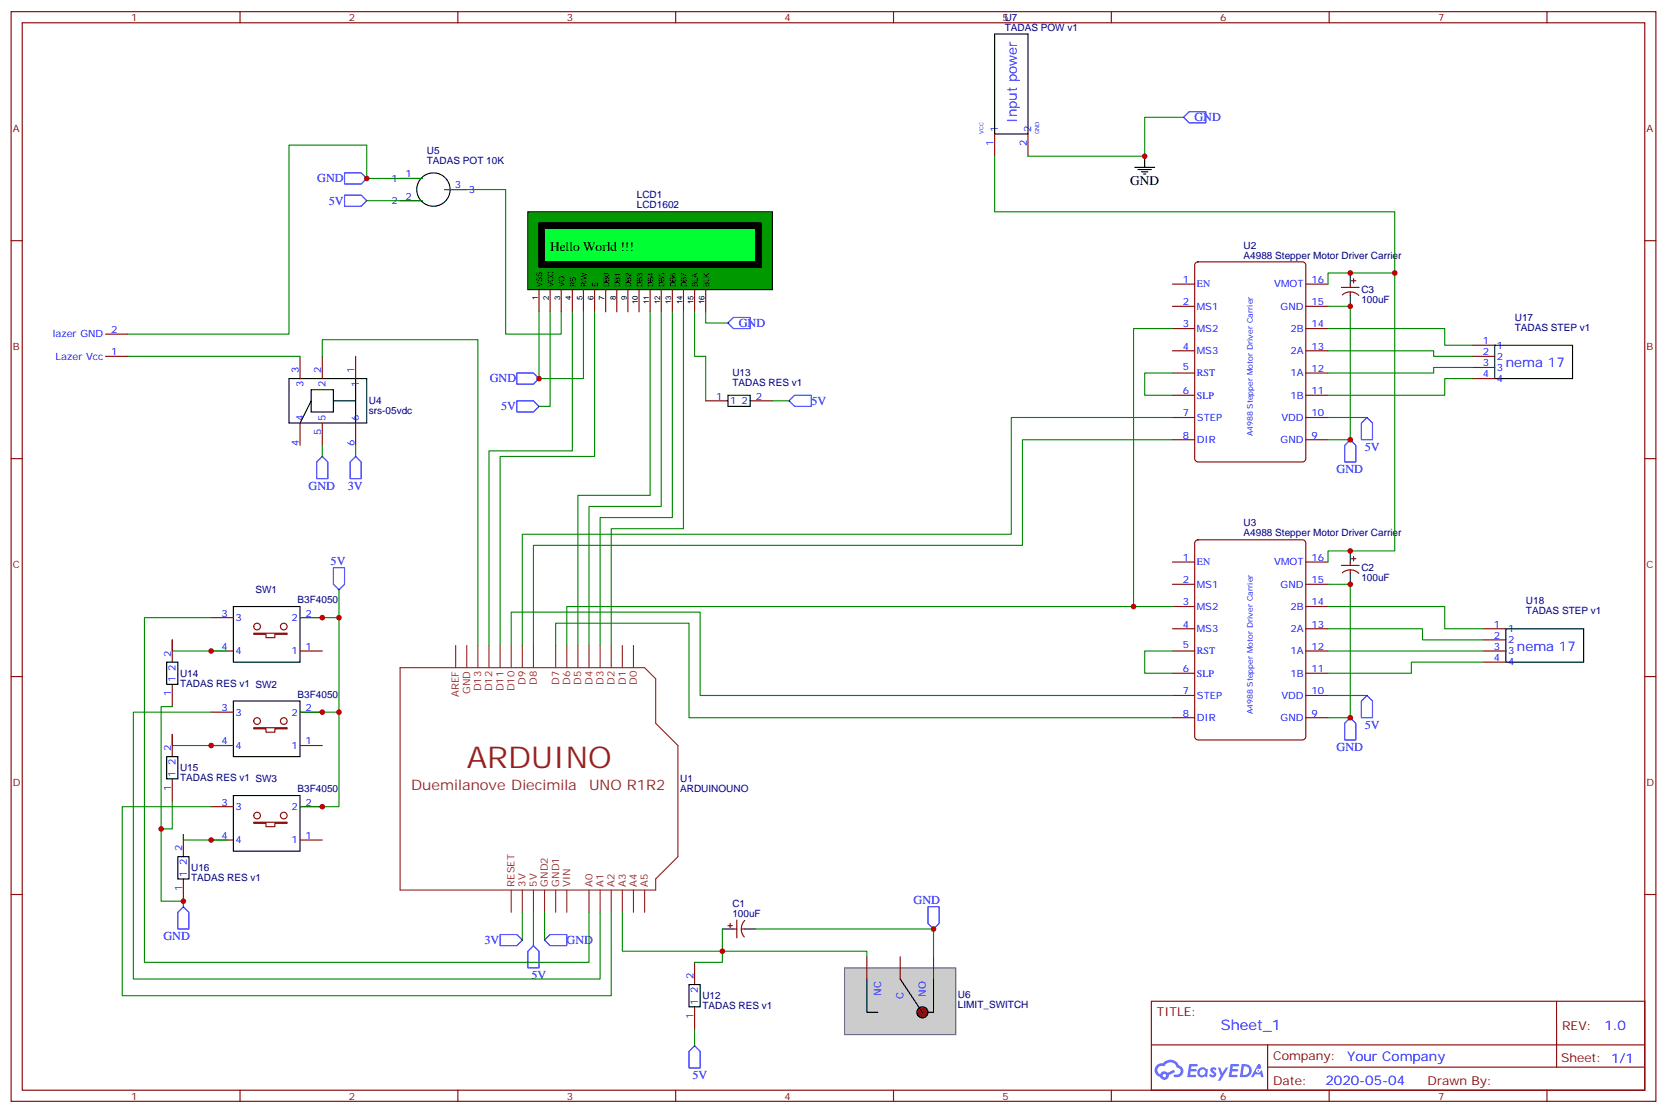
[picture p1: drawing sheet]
<svg xmlns="http://www.w3.org/2000/svg" width="529mm" height="353mm" viewBox="0 0 529 353" stroke-linecap="round" stroke-linejoin="round" font-family="sans-serif">
<g fill="none" stroke="#870000" stroke-width=".35">
<path d="M3.5 3.7h522.1v345.7h-522.1zM7.1 7.2h515v338.7h-515zM76.2 3.7v3.5M145.3 3.7v3.5M214.5 3.7v3.5M283.6 3.7v3.5M352.8 3.7v3.5M421.9 3.7v3.5M491.1 3.7v3.5M3.5 76.4h3.6M522.1 76.4h3.5M3.5 145.5h3.6"/>
<path d="M522.1 145.5h3.5M3.5 214.7h3.6M522.1 214.7h3.5M3.5 283.8h3.6M522.1 283.8h3.5M365.5 317.7h156.6v28.2h-156.6zM494.1 317.7v20.9M365.5 331.5h156.5M402.4 338.6h119.6M402.4 331.5v14.1M76.2 345.9v3.5M145.3 345.9v3.5"/>
<path d="M214.5 345.9v3.5M283.6 345.9v3.5M352.8 345.9v3.5M421.9 345.9v3.5M491.1 345.9v3.5"/>
</g>
<g fill="#5487ff">
<path d="M384.5 338.9a1.22 1.22 0 0 1 1.7 .2l-.4 .6a.47 .47 0 0 0-.3-.4 .47 .47 0 0 0-.6 .2l.2 .2a1.14 1.14 0 0 1 .8 1.8 1.14 1.14 0 0 1-1.9 0l-.2-.2 .4-.6 .8 .4a.29 .29 0 0 0 .3-.2 .29 .29 0 0 0-.3-.3 1.04 1.04 0 0 1-.5-1.7z"/>
<path d="M377.5 337.6h2.3l.4 .2-.2 .5h-1.8l-.1 .9h1.5l.3 .4-.4 .3h-1.5l-.2 1.1 1.7 .1 .2 .3-.2 .3-2.6 .1z"/>
<path d="M390.6 337.6l2.7 .2-.1 .5h-1.9l-.1 .9h1.5l.4 .4-.4 .3h-1.6l-.2 1.1 1.8 .1 .2 .3-.2 .3-2.7 .1z"/>
<path d="M399.4 337.6h.7l.3 1.3-.6 .3a.69 .69 0 0 0-1 .3 .69 .69 0 0 0 .4 .9 .69 .69 0 0 0 .9-.6l.5-.3 .5 2.2h-.7l-.3-.8h-1.7l-.5 .8h-.9z"/>
<path d="M386.6 338.7h.8l.6 1.8 1.1-1.8h.8l-2.5 4.2h-.8l.9-1.6z"/>
<path d="M394.2 337.6l-.6 4.2h1.3a2.11 2.11 0 0 0 2.5-2.2 2.11 2.11 0 0 0-2.6-2zM394.9 338.3a1.43 1.43 0 0 1 1.6 1.6 1.43 1.43 0 0 1-2 1.1z"/>
<path d="M380.5 339.2a1.54 1.54 0 0 0-.1 2.2 1.54 1.54 0 0 0 2.1 .1l.7 .3 .2-2.3-.5-.3a1.49 1.49 0 0 0-2.4 0zM380.7 340.2a.95 .95 0 0 1 1.9 0 .95 .95 0 0 1-1.9 0z"/>
<path d="M367.2 338a2.18 2.18 0 0 0 1 3.7 1.44 1.44 0 0 0 1.7 .9 1.44 1.44 0 0 0 1.1-1.5l2.1-1-.5-.7-1.9 1a1.47 1.47 0 0 0-2.4 .4 1.39 1.39 0 0 1-.7-1.9 1.39 1.39 0 0 1 2-.5 2.12 2.12 0 0 1 2.2-1.3 2.12 2.12 0 0 1 1.8 1.7 1.14 1.14 0 0 1 1.1 1.4 1.14 1.14 0 0 1-1.6 .7 .43 .43 0 0 0-.5 .4 .43 .43 0 0 0 .4 .5 1.98 1.98 0 0 0 2.5-1.3 1.98 1.98 0 0 0-1.3-2.5 3.1 3.1 0 0 0-5.2-.7l-.9 .1zM369.1 341.3a.55 .55 0 0 1 1.1 0 .55 .55 0 0 1-1.1 0z"/>
<circle cx="399.4" cy="339.7" r=".26"/>
</g>
<g fill="none" stroke="#8c2424" stroke-width=".35">
<path d="M127 211.8h77.6l3.5 3.6v14.1l7.1 7v35.3l-7.1 7.1v3.5h-81.1zM144.6 204.8v7M148.2 204.8v7M151.7 204.8v7M155.2 204.8v7M158.7 204.8v7M162.3 204.8v7M165.8 204.8v7M169.3 204.8v7M176.4 204.8v7M179.9 204.8v7M183.4 204.8v7"/>
<path d="M187 204.8v7M190.5 204.8v7M194 204.8v7M197.6 204.8v7M201.1 204.8v7M162.3 282.4v7.1M165.8 282.4v7.1M169.3 282.4v7.1M172.9 282.4v7.1M176.4 282.4v7.1M179.9 282.4v7.1M187 282.4v7.1"/>
<path d="M190.5 282.4v7.1M194 282.4v7.1M197.6 282.4v7.1M201.1 282.4v7.1M204.6 282.4v7.1"/>
</g>
<path d="M167.6 67.2h77.6v24.7h-77.6z" fill="#090" stroke="#000" stroke-width=".35"/>
<g fill="none" stroke="#870000" stroke-width=".35">
<path d="M171.1 91.9v7.1M174.6 91.9v7.1M178.2 91.9v7.1M181.7 91.9v7.1M185.2 91.9v7.1M188.7 91.9v7.1M192.3 91.9v7.1M195.8 91.9v7.1M199.3 91.9v7.1M202.8 91.9v7.1M206.4 91.9v7.1M209.9 91.9v7.1"/>
<path d="M213.4 91.9v7.1M217 91.9v7.1M220.5 91.9v7.1M224 91.9v7.1"/>
</g>
<path d="M171.1 70.7h70.6v14.1h-70.6z" fill="#000" stroke="#000" stroke-width=".35"/>
<path d="M172.9 72.5h67v10.6h-67z" fill="none" stroke="#000" stroke-width=".35"/>
<path d="M172.9 72.5h67v10.6h-67z" fill="#0f3" stroke="#000" stroke-width=".35"/>
<g fill="none" stroke="#870000" stroke-width=".35">
<path d="M127 56.6h7.1M127 63.7h7.1M141.1 60.1h7.1M372.2 90.1h7M372.2 97.2h7M379.5 83.5l.8-.4h33.2l.8 .4 .2 .6v61.4l-.5 .9-.5 .2h-33.2l-.9-.5-.2-.6v-61.4zM414.5 90.1h7.1M414.5 97.2h7.1M425.8 91.2h5.6M426.1 93.6a3.8 3.8 0 0 1 5.2 .1M428.6 90.1v1.1M428.6 92.6v1.1"/>
<path d="M429 89.1h1.4M429.7 88.4v1.4M95.2 113.1v7M102.3 113.1v7M112.9 113.1v7M372.2 104.2h7M372.2 111.3h7M372.2 118.4h7M414.5 104.2h7.1M414.5 111.3h7.1M414.5 118.4h7.1M95.2 134.2v7.1"/>
<path d="M102.3 134.2v7.1M112.9 134.2v7.1M372.2 125.4h7M372.2 132.5h7M372.2 139.5h7M414.5 125.4h7.1M414.5 132.5h7.1M414.5 139.5h7.1M372.2 178.3h7M379.5 171.7l.8-.4h33.2l.8 .4 .2 .6v61.4l-.5 .9-.5 .2h-33.2l-.9-.5-.2-.6v-61.4zM414.5 178.3h7.1M425.8 179.4h5.6"/>
<path d="M428.6 178.3v1.1M429 177.3h1.4M429.7 176.6v1.4M67 196h7.1M95.2 196h7.1M372.2 185.4h7M372.2 192.4h7M372.2 199.5h7M414.5 185.4h7.1M414.5 192.4h7.1M414.5 199.5h7.1M426.1 181.8a3.8 3.8 0 0 1 5.2 .1"/>
<path d="M428.6 180.8v1.1M67 206.6h7.1M80.6 200.9h10.5v.4h-3.8v1h-2.9v-1h-3.8zM95.2 206.6h7.1M372.2 206.6h7M372.2 213.6h7M414.5 206.6h7.1M414.5 213.6h7.1M67 236.5h7.1M67 226h7.1M80.6 230.9h10.5v.3h-3.8v1.1h-2.9v-1.1h-3.8zM95.2 236.5h7.1"/>
<path d="M95.2 226h7.1M372.2 220.7h7M372.2 227.7h7M414.5 220.7h7.1M414.5 227.7h7.1M67 255.9h7.1M95.2 255.9h7.1M67 266.5h7.1M80.6 260.9h10.5v.3h-3.8v1.1h-2.9v-1.1h-3.8zM95.2 266.5h7.1M231.1 293.7h1.4M231.8 293v1.4"/>
<path d="M232.8 294.7h1.1M233.9 291.9v5.7M235.3 294.7h1.1M236.4 292a3.8 3.8 0 0 0-.1 5.3"/>
<circle cx="81.6" cy="198.8" r="1.06"/>
<circle cx="90.1" cy="198.8" r="1.06"/>
<circle cx="81.6" cy="228.8" r="1.06"/>
<circle cx="90.1" cy="228.8" r="1.06"/>
<circle cx="81.6" cy="258.8" r="1.06"/>
<circle cx="90.1" cy="258.8" r="1.06"/>
</g>
<g fill="none" stroke="#000" stroke-width=".35">
<path d="M428.6 86.6v3.5M428.6 93.7v3.5M91.7 120.1h24.7v14.1h-24.7zM98.8 123.6h7v7.1h-7zM98.8 127.2l-3.6 7M105.8 127.2h7.1M112.9 120.1v14.1M428.6 174.8v3.5M74.1 192.4h21.1v17.7h-21.1zM428.6 181.9v3.5M74.1 222.4h21.1v17.7h-21.1zM74.1 252.4h21.1v17.7h-21.1z"/>
<path d="M229.3 294.7h3.5M236.4 294.7h3.5"/>
<circle cx="137.6" cy="60.1" r="5.3"/>
</g>
<g fill="none" stroke="#008700" stroke-width=".35">
<path d="M375.7 37.2h-12.3v12.4h-37.1M134.1 56.6h-17.7v-10.6h-24.7v60h-51.1M116.4 63.7h17.7M141.1 60.1h19.4v45.9h17.7v-7M171.1 99v21.1h14.1v-21.1M174.6 99v29.9h-3.5M181.7 99v44.1h-26.5v61.7M188.7 99v45.8h-30v60M206.4 99v58.2h-23v47.6M209.9 99v61.7h-22.9v44.1M213.4 99v65.2h-22.9v40.6M217 99v68.7h-23v37.1"/>
<path d="M220.5 99v14.1h3.5v14.1M224 99v3.5h7.1M421.6 97.2h7v42.3h-7M421.6 90.1v-3.5h21.1v88.2h-21.1v3.5M372.2 104.2h-12.4v88.2h12.4M372.2 118.4h-8.8v7h8.8M372.2 139.5h-47.6v33.5h-155.3v31.8M372.2 132.5h-51.2v37h-155.2v35.3M421.6 132.5h12.3M421.6 185.4h7v42.3h-7M162.3 204.8v-10.6h59.9v26.5h150M176.4 204.8v-7.1h42.3v30h153.5"/>
<path d="M372.2 206.6h-8.8v7h8.8M421.6 220.7h12.3M169.3 289.5v10.5M172.9 289.5v8.8"/>
</g>
<g fill="none" stroke="#00f" stroke-width=".35">
<path d="M377.5 35.5h5.3v3.5h-5.3l-1.8-1.8zM109.4 54.9h5.3l1.7 1.7-1.7 1.8h-5.3zM109.4 61.9h5.3l1.7 1.8-1.7 1.7h-5.3zM164 118.4h5.3l1.8 1.7-1.8 1.8h-5.3zM231.1 102.5l1.7-1.8h5.3v3.5h-5.3zM164 127.2h5.3l1.8 1.7-1.8 1.8h-5.3zM250.5 127.2l1.7-1.8h5.3v3.5h-5.3zM428.6 139.5l1.8 1.8v5.3h-3.5v-5.3zM433.9 132.5l1.8 1.7v5.3h-3.5v-5.3zM428.6 227.7l1.8 1.8v5.3h-3.5v-5.3zM433.9 220.7l1.8 1.7v5.3h-3.5v-5.3zM172.9 298.3l1.7-1.8h5.3v3.5h-5.3z"/>
<path d="M169.3 300l1.8 1.8v5.3h-3.5v-5.3z"/>
</g>
<path d="M268.1 307.1h35.3v21.2h-35.3z" fill="#ccc" stroke="#666" stroke-width=".35"/>
<path d="M275.2 303.6v7M285.8 303.6v7M296.3 303.6v7" fill="none" stroke="#870000" stroke-width=".35"/>
<path d="M275.2 310.6v10.6h3.5M296.3 310.6v10.6h-3.5" fill="none" stroke="#000" stroke-width=".35"/>
<circle cx="292.8" cy="321.2" r="1.76" fill="#900" stroke="#000" stroke-width=".35"/>
<g fill="none" stroke="#000" stroke-width=".35">
<path d="M315.7 10.8h10.6v31.7h-10.6zM360.2 53.1h6.3M361.2 53.8h4.3M362.3 54.5h2.1M363 55.2h.7M363.4 49.6v3.5M474.5 109.5h24.7v10.6h-24.7zM231.1 125.4h7v3.5h-7zM478 199.5h24.7v10.6h-24.7zM52.9 210.1h3.5v7h-3.5zM52.9 240.1h3.5v7h-3.5zM56.4 271.8h3.6v7.1h-3.6z"/>
<path d="M218.7 312.4h3.5v7h-3.5zM285.8 310.6l7 10.6"/>
</g>
<path d="M102.3 144.8l1.8 1.8v5.3h-3.6v-5.3zM112.9 144.8l1.8 1.8v5.3h-3.6v-5.3zM105.8 180.1h3.6v5.3l-1.8 1.7-1.8-1.7zM58.2 287.7l1.8 1.8v5.2h-3.6v-5.2zM158.7 296.5h5.3l1.8 1.8-1.8 1.7h-5.3zM294.6 287.7h3.5v5.3l-1.8 1.7-1.7-1.7zM220.5 331.8l1.7 1.8v5.2h-3.5v-5.2z" fill="none" stroke="#00f" stroke-width=".35"/>
<g fill="none" stroke="#008700" stroke-width=".35">
<path d="M315.7 49.6v17.6h127v19.4M40.6 113.1h54.6M102.3 113.1v-5.3h49.4v97M421.6 104.2h37v5.3h8.8M421.6 111.3h33.5v1.8h12.3M467.4 116.6h-12.3v1.8h-33.5M245.2 127.2h5.3M467.4 120.1h-8.8v5.3h-37M102.3 141.3v3.5M112.9 141.3v3.5M67 196h-21.1v109.3h141.1v-15.8M107.6 187.1v8.9h-12.4"/>
<path d="M107.6 196v30h-12.4M359.8 192.4h-179.9v12.4M421.6 192.4h37v7.1h12.4M421.6 199.5h30v3.5h19.4M54.7 203v3.6h17.6M421.6 206.6h49.4M471 210.1h-23v3.5h-26.4M54.7 233v3.5h17.6M54.7 224.2h-3.5v38.8M67 226h-24.7v84.6h148.2v-21.1M107.6 226v29.9h-12.4M54.7 254.2v8.8h-3.5v22.9h7v1.8"/>
<path d="M67 255.9h-28.2v60h155.2v-26.4M58.2 264.8v1.7h14.1M165.8 289.5v8.8M197.6 289.5v12.3h31.7v-7.1M239.9 294.7h56.4v8.9M275.2 303.6v-1.8h-45.9v3.5h-8.8M220.5 326.5v5.3"/>
</g>
<g fill="none" stroke="#870000" stroke-width=".35">
<path d="M315.7 42.5v7.1M326.3 42.5v7.1M33.5 113.1h7.1M33.5 106h7.1M467.4 113.1h7.1M467.4 109.5h7.1M467.4 116.6h7.1M224 127.2h7.1M238.1 127.2h7.1M467.4 120.1h7.1M471 199.5h7M54.7 203v7.1"/>
<path d="M54.7 217.1v7.1M471 203h7M471 206.6h7M471 210.1h7M54.7 233v7.1M54.7 247.1v7.1M58.2 264.8v7M58.2 278.9v7M220.5 305.3v7.1M220.5 319.4v7.1"/>
</g>
<g fill="#c00">
<circle cx="363.4" cy="49.6" r=".88"/>
<circle cx="51.2" cy="263" r=".88"/>
<circle cx="58.2" cy="285.9" r=".88"/>
<circle cx="296.3" cy="294.7" r=".88"/>
<circle cx="67" cy="236.5" r=".88"/>
<circle cx="67" cy="266.5" r=".88"/>
<circle cx="102.3" cy="196" r=".88"/>
<circle cx="102.3" cy="226" r=".88"/>
<circle cx="102.3" cy="255.9" r=".88"/>
<circle cx="107.6" cy="196" r=".88"/>
<circle cx="171.1" cy="120.1" r=".88"/>
<circle cx="428.6" cy="174.8" r=".88"/>
<circle cx="428.6" cy="86.6" r=".88"/>
<circle cx="428.6" cy="97.2" r=".88"/>
<circle cx="428.6" cy="227.7" r=".88"/>
<circle cx="428.6" cy="185.4" r=".88"/>
<circle cx="428.6" cy="139.5" r=".88"/>
<circle cx="107.6" cy="226" r=".88"/>
<circle cx="229.3" cy="301.8" r=".88"/>
<circle cx="359.8" cy="192.4" r=".88"/>
<circle cx="116.4" cy="56.6" r=".88"/>
<circle cx="67" cy="206.6" r=".88"/>
<circle cx="442.7" cy="86.6" r=".88"/>
</g>
<text font-size="9.5" fill="#8d2323" x="148.2" y="243.6">ARDUINO</text>
<g font-size="4.6" fill="#8d2323">
<text x="130.5" y="250.6">Duemilanove Diecimila</text>
<text x="187" y="250.6">UNO R1R2</text>
</g>
<text font-size="4.6" fill="#00f" x="387.6" y="326.7">Sheet_1</text>
<g font-size="4.2" fill="#00f">
<text x="322.8" y="39" transform="rotate(-90 322.8 39)">Input power</text>
<text x="478" y="116.6">nema 17</text>
<text x="481.5" y="206.6">nema 17</text>
<text x="509.3" y="326.9">1.0</text>
<text x="427.7" y="336.5">Your Company</text>
<text x="420.7" y="344.3">2020-05-04</text>
</g>
<g font-size="4.2">
<text x="358.8" y="58.7">GND</text>
<text x="174.6" y="79.6">Hello World !!!</text>
</g>
<g font-size="3.9" fill="#00f">
<text x="379.2" y="38.4">GND</text>
<text x="100.7" y="57.9">GND</text>
<text x="104.3" y="64.9">5V</text>
<text x="234.5" y="103.7">GND</text>
<text x="155.5" y="121.4">GND</text>
<text x="159.1" y="130.2">5V</text>
<text x="257.6" y="128.4">5V</text>
<text x="433.3" y="143.1">5V</text>
<text x="98" y="155.3">GND</text>
<text x="110.4" y="155.4">3V</text>
<text x="424.3" y="150">GND</text>
<text x="104.9" y="179.2">5V</text>
<text x="433.3" y="231.2">5V</text>
<text x="424.3" y="238.2">GND</text>
<text x="290" y="286.8">GND</text>
<text x="51.9" y="298.1">GND</text>
<text x="153.8" y="299.6">3V</text>
<text x="179.9" y="299.5">GND</text>
<text x="168.7" y="310.6">5V</text>
<text x="219.8" y="342.3">5V</text>
</g>
<g font-size="3.9" fill="#800">
<text x="367.2" y="322.3">TITLE:</text>
<text x="495.9" y="326.9">REV:</text>
<text x="404.1" y="336.5">Company:</text>
<text x="495.5" y="337.1">Sheet: 1/1</text>
<text x="404.1" y="344.1">Date:</text>
<text x="453.2" y="344.2">Drawn By:</text>
</g>
<g font-size="3.2" fill="#800">
<text x="41.6" y="6.7">1</text>
<text x="110.8" y="6.7">2</text>
<text x="179.9" y="6.7">3</text>
<text x="249.1" y="6.7">4</text>
<text x="318.2" y="6.7">5U7</text>
<text x="387.3" y="6.7">6</text>
<text x="456.5" y="6.7">7</text>
<text x="4.1" y="41.8">A</text>
<text x="522.6" y="41.8">A</text>
<text x="4.1" y="110.9">B</text>
<text x="522.6" y="110.9">B</text>
<text x="4.1" y="180.1">C</text>
<text x="522.6" y="180.1">C</text>
<text x="4.1" y="249.2">D</text>
<text x="522.6" y="249.2">D</text>
<text x="41.6" y="348.9">1</text>
<text x="110.8" y="348.9">2</text>
<text x="179.9" y="348.9">3</text>
<text x="249.1" y="348.9">4</text>
<text x="318.2" y="348.9">5</text>
<text x="387.3" y="348.9">6</text>
<text x="456.5" y="348.9">7</text>
</g>
<g font-size="3.2" fill="#000080">
<text x="318.9" y="9.7">TADAS POW v1</text>
<text x="135.5" y="52">TADAS POT 10K</text>
<text x="135.5" y="48.9">U5</text>
<text x="202.2" y="63">LCD1</text>
<text x="202.2" y="66.1">LCD1602</text>
<text x="394.8" y="82">A4988 Stepper Motor Driver Carrier</text>
<text x="394.8" y="78.8">U2</text>
<text x="432.2" y="93">C3</text>
<text x="432.2" y="96.1">100uF</text>
<text x="480.9" y="101.8">U17</text>
<text x="480.8" y="105">TADAS STEP v1</text>
<text x="232.5" y="119.4">U13</text>
<text x="232.5" y="122.6">TADAS RES v1</text>
<text x="117.1" y="131.4">srs-05vdc</text>
<text x="117.1" y="128.2">U4</text>
<text x="394.8" y="167">U3</text>
<text x="394.8" y="170.2">A4988 Stepper Motor Driver Carrier</text>
<text x="432.2" y="184.3">100uF</text>
<text x="432.2" y="181.2">C2</text>
<text x="81.1" y="188.2">SW1</text>
<text x="94.5" y="191.4">B3F4050</text>
<text x="484.4" y="191.7">U18</text>
<text x="484.4" y="194.9">TADAS STEP v1</text>
<text x="57.1" y="214.8">U14</text>
<text x="57.1" y="217.9">TADAS RES v1 SW2</text>
<text x="94.5" y="221.4">B3F4050</text>
<text x="57.2" y="244.7">U15</text>
<text x="57.1" y="247.9">TADAS RES v1 SW3</text>
<text x="94.5" y="251.4">B3F4050</text>
<text x="215.9" y="251.4">ARDUINOUNO</text>
<text x="215.9" y="248.2">U1</text>
<text x="60.7" y="279.7">TADAS RES v1</text>
<text x="60.7" y="276.5">U16</text>
<text x="232.5" y="287.7">C1</text>
<text x="232.5" y="290.9">100uF</text>
<text x="223" y="317">U12</text>
<text x="304.1" y="316.6">U6</text>
<text x="223" y="320.2">TADAS RES v1</text>
<text x="304.1" y="319.8">LIMIT_SWITCH</text>
</g>
<g font-size="3.2" fill="#00f">
<text x="316.8" y="41.8" transform="rotate(-90 316.8 41.8)">1</text>
<text x="327.4" y="41.8" transform="rotate(-90 327.4 41.8)">2</text>
<text x="315.4" y="46.3" transform="rotate(-90 315.4 46.3)">1</text>
<text x="326" y="46.3" transform="rotate(-90 326 46.3)">2</text>
<text x="124.3" y="57.7">1</text>
<text x="128.8" y="56.3">1</text>
<text x="144.4" y="59.8">3</text>
<text x="124.3" y="64.7">2</text>
<text x="128.8" y="63.3">2</text>
<text x="148.9" y="61.2">3</text>
<text x="375.5" y="89.8">1</text>
<text x="416.3" y="89.8">16</text>
<text x="379.9" y="91.2">EN</text>
<text x="404.5" y="91.2">VMOT</text>
<text x="375.5" y="96.8">2</text>
<text x="379.9" y="98.2">MS1</text>
<text x="406.5" y="98.2">GND</text>
<text x="416.3" y="96.8">15</text>
<text x="16.7" y="107.1">lazer GND</text>
<text x="35.3" y="105.7">2</text>
<text x="375.5" y="103.9">3</text>
<text x="379.9" y="105.3">MS2</text>
<text x="409.6" y="105.3">2B</text>
<text x="416.3" y="103.9">14</text>
<text x="35.3" y="112.7">1</text>
<text x="375.5" y="110.9">4</text>
<text x="379.9" y="112.4">MS3</text>
<text x="409.6" y="112.4">2A</text>
<text x="416.3" y="110.9">13</text>
<text x="470.7" y="109.2">1</text>
<text x="470.7" y="112.7">2</text>
<text x="475.2" y="110.6">1</text>
<text x="17.6" y="114.1">Lazer Vcc</text>
<text x="94.9" y="118.4" transform="rotate(-90 94.9 118.4)">3</text>
<text x="102" y="118.4" transform="rotate(-90 102 118.4)">2</text>
<text x="112.5" y="118.4" transform="rotate(-90 112.5 118.4)">1</text>
<text x="375.5" y="117.5">5</text>
<text x="379.9" y="119.4">RST</text>
<text x="409.6" y="119.4">1A</text>
<text x="416.3" y="118">12</text>
<text x="470.7" y="116.2">3</text>
<text x="470.7" y="119.8">4</text>
<text x="475.2" y="114.1">2</text>
<text x="475.2" y="117.7">3</text>
<text x="96.3" y="122.8" transform="rotate(-90 96.3 122.8)">3</text>
<text x="103.4" y="122.8" transform="rotate(-90 103.4 122.8)">2</text>
<text x="113.9" y="122.8" transform="rotate(-90 113.9 122.8)">1</text>
<text x="375.5" y="125.1">6</text>
<text x="416.3" y="125.1">11</text>
<text x="475.2" y="121.2">4</text>
<text x="227.3" y="126.8">1</text>
<text x="231.8" y="128.2">1</text>
<text x="235.4" y="128.2">2</text>
<text x="239.9" y="126.8">2</text>
<text x="379.9" y="126.5">SLP</text>
<text x="409.6" y="126.5">1B</text>
<text x="96.3" y="133.5" transform="rotate(-90 96.3 133.5)">4</text>
<text x="103.4" y="133.5" transform="rotate(-90 103.4 133.5)">5</text>
<text x="113.9" y="133.5" transform="rotate(-90 113.9 133.5)">6</text>
<text x="375.5" y="132.1">7</text>
<text x="379.9" y="133.5">STEP</text>
<text x="406.7" y="133.5">VDD</text>
<text x="416.3" y="132.1">10</text>
<text x="94.9" y="141.5" transform="rotate(-90 94.9 141.5)">4</text>
<text x="102" y="138" transform="rotate(-90 102 138)">5</text>
<text x="112.5" y="141.5" transform="rotate(-90 112.5 141.5)">6</text>
<text x="375.5" y="139.2">8</text>
<text x="379.9" y="140.6">DIR</text>
<text x="406.5" y="140.6">GND</text>
<text x="416.3" y="139.2">9</text>
<text x="375.5" y="178">1</text>
<text x="379.9" y="179.4">EN</text>
<text x="404.5" y="179.4">VMOT</text>
<text x="416.3" y="178">16</text>
<text x="375.5" y="185">2</text>
<text x="416.3" y="185">15</text>
<text x="379.9" y="186.4">MS1</text>
<text x="406.5" y="186.4">GND</text>
<text x="70.3" y="195.6">3</text>
<text x="74.8" y="197">3</text>
<text x="92.5" y="197">2</text>
<text x="97" y="195.6">2</text>
<text x="375.5" y="192.1">3</text>
<text x="379.9" y="193.5">MS2</text>
<text x="409.6" y="193.5">2B</text>
<text x="416.3" y="192.1">14</text>
<text x="375.5" y="199.1">4</text>
<text x="379.9" y="200.6">MS3</text>
<text x="409.6" y="200.6">2A</text>
<text x="416.3" y="199.1">13</text>
<text x="474.2" y="199.1">1</text>
<text x="474.2" y="202.7">2</text>
<text x="478.7" y="200.6">1</text>
<text x="54.3" y="208.3" transform="rotate(-90 54.3 208.3)">2</text>
<text x="70.3" y="206.2">4</text>
<text x="74.8" y="207.6">4</text>
<text x="92.5" y="207.6">1</text>
<text x="97" y="206.2">1</text>
<text x="375.5" y="205.7">5</text>
<text x="379.9" y="207.6">RST</text>
<text x="409.6" y="207.6">1A</text>
<text x="416.3" y="206.2">12</text>
<text x="474.2" y="206.2">3</text>
<text x="474.2" y="209.7">4</text>
<text x="478.7" y="204.1">2</text>
<text x="478.7" y="207.6">3</text>
<text x="55.7" y="212.8" transform="rotate(-90 55.7 212.8)">2</text>
<text x="375.5" y="213.3">6</text>
<text x="379.9" y="214.7">SLP</text>
<text x="409.6" y="214.7">1B</text>
<text x="416.3" y="213.3">11</text>
<text x="478.7" y="211.1">4</text>
<text x="54.3" y="220.9" transform="rotate(-90 54.3 220.9)">1</text>
<text x="55.7" y="216.4" transform="rotate(-90 55.7 216.4)">1</text>
<text x="375.5" y="220.3">7</text>
<text x="379.9" y="221.7">STEP</text>
<text x="406.7" y="221.7">VDD</text>
<text x="416.3" y="220.3">10</text>
<text x="70.3" y="225.6">3</text>
<text x="74.8" y="227">3</text>
<text x="92.5" y="227">2</text>
<text x="97" y="225.6">2</text>
<text x="375.5" y="227.4">8</text>
<text x="416.3" y="227.4">9</text>
<text x="379.9" y="228.8">DIR</text>
<text x="406.5" y="228.8">GND</text>
<text x="54.3" y="238.3" transform="rotate(-90 54.3 238.3)">2</text>
<text x="70.3" y="236.2">4</text>
<text x="74.8" y="237.6">4</text>
<text x="92.5" y="237.6">1</text>
<text x="97" y="236.2">1</text>
<text x="55.7" y="242.8" transform="rotate(-90 55.7 242.8)">2</text>
<text x="54.3" y="250.9" transform="rotate(-90 54.3 250.9)">1</text>
<text x="55.7" y="246.4" transform="rotate(-90 55.7 246.4)">1</text>
<text x="70.3" y="255.6">3</text>
<text x="74.8" y="257">3</text>
<text x="92.5" y="257">2</text>
<text x="97" y="255.6">2</text>
<text x="70.3" y="266.2">4</text>
<text x="74.8" y="267.6">4</text>
<text x="92.5" y="267.6">1</text>
<text x="97" y="266.2">1</text>
<text x="57.9" y="270.1" transform="rotate(-90 57.9 270.1)">2</text>
<text x="59.3" y="274.5" transform="rotate(-90 59.3 274.5)">2</text>
<text x="59.3" y="278.2" transform="rotate(-90 59.3 278.2)">1</text>
<text x="57.9" y="282.7" transform="rotate(-90 57.9 282.7)">1</text>
<text x="220.1" y="310.6" transform="rotate(-90 220.1 310.6)">2</text>
<text x="221.5" y="315.1" transform="rotate(-90 221.5 315.1)">2</text>
<text x="279.8" y="315.9" transform="rotate(-90 279.8 315.9)">NC</text>
<text x="286.8" y="317.1" transform="rotate(-90 286.8 317.1)">C</text>
<text x="293.9" y="316.2" transform="rotate(-90 293.9 316.2)">NO</text>
<text x="220.1" y="323.2" transform="rotate(-90 220.1 323.2)">1</text>
<text x="221.5" y="318.7" transform="rotate(-90 221.5 318.7)">1</text>
</g>
<g font-size="3.2" fill="#8d2323">
<text x="145.7" y="221.1" transform="rotate(-90 145.7 221.1)">AREF</text>
<text x="149.2" y="220.2" transform="rotate(-90 149.2 220.2)">GND</text>
<text x="152.8" y="219.4" transform="rotate(-90 152.8 219.4)">D13</text>
<text x="156.3" y="219.4" transform="rotate(-90 156.3 219.4)">D12</text>
<text x="159.8" y="219.4" transform="rotate(-90 159.8 219.4)">D11</text>
<text x="163.3" y="219.4" transform="rotate(-90 163.3 219.4)">D10</text>
<text x="166.9" y="217.4" transform="rotate(-90 166.9 217.4)">D9</text>
<text x="170.4" y="217.4" transform="rotate(-90 170.4 217.4)">D8</text>
<text x="177.4" y="217.4" transform="rotate(-90 177.4 217.4)">D7</text>
<text x="181" y="217.4" transform="rotate(-90 181 217.4)">D6</text>
<text x="184.5" y="217.4" transform="rotate(-90 184.5 217.4)">D5</text>
<text x="188" y="217.4" transform="rotate(-90 188 217.4)">D4</text>
<text x="191.6" y="217.4" transform="rotate(-90 191.6 217.4)">D3</text>
<text x="195.1" y="217.4" transform="rotate(-90 195.1 217.4)">D2</text>
<text x="198.6" y="217.4" transform="rotate(-90 198.6 217.4)">D1</text>
<text x="202.1" y="217.4" transform="rotate(-90 202.1 217.4)">D0</text>
<text x="163.3" y="281.3" transform="rotate(-90 163.3 281.3)">RESET</text>
<text x="166.9" y="281.3" transform="rotate(-90 166.9 281.3)">3V</text>
<text x="170.4" y="281.3" transform="rotate(-90 170.4 281.3)">5V</text>
<text x="173.9" y="281.3" transform="rotate(-90 173.9 281.3)">GND2</text>
<text x="177.4" y="281.3" transform="rotate(-90 177.4 281.3)">GND1</text>
<text x="181" y="281.3" transform="rotate(-90 181 281.3)">VIN</text>
<text x="188" y="281.3" transform="rotate(-90 188 281.3)">A0</text>
<text x="191.6" y="281.3" transform="rotate(-90 191.6 281.3)">A1</text>
<text x="195.1" y="281.3" transform="rotate(-90 195.1 281.3)">A2</text>
<text x="198.6" y="281.3" transform="rotate(-90 198.6 281.3)">A3</text>
<text x="202.1" y="281.3" transform="rotate(-90 202.1 281.3)">A4</text>
<text x="205.7" y="281.3" transform="rotate(-90 205.7 281.3)">A5</text>
</g>
<g font-size="2.5">
<text x="170.7" y="95" transform="rotate(-90 170.7 95)">1</text>
<text x="172.2" y="91.2" transform="rotate(-90 172.2 91.2)">VSS</text>
<text x="174.3" y="95" transform="rotate(-90 174.3 95)">2</text>
<text x="175.7" y="91.2" transform="rotate(-90 175.7 91.2)">VCC</text>
<text x="177.8" y="95" transform="rotate(-90 177.8 95)">3</text>
<text x="179.2" y="91.2" transform="rotate(-90 179.2 91.2)">VO</text>
<text x="181.3" y="95" transform="rotate(-90 181.3 95)">4</text>
<text x="182.7" y="91.2" transform="rotate(-90 182.7 91.2)">RS</text>
<text x="184.9" y="95" transform="rotate(-90 184.9 95)">5</text>
<text x="186.3" y="91.2" transform="rotate(-90 186.3 91.2)">R/W</text>
<text x="188.4" y="95" transform="rotate(-90 188.4 95)">6</text>
<text x="189.8" y="91.2" transform="rotate(-90 189.8 91.2)">E</text>
<text x="191.9" y="95" transform="rotate(-90 191.9 95)">7</text>
<text x="193.3" y="91.2" transform="rotate(-90 193.3 91.2)">DB0</text>
<text x="195.4" y="95" transform="rotate(-90 195.4 95)">8</text>
<text x="196.8" y="91.2" transform="rotate(-90 196.8 91.2)">DB1</text>
<text x="199" y="95" transform="rotate(-90 199 95)">9</text>
<text x="200.4" y="91.2" transform="rotate(-90 200.4 91.2)">DB2</text>
<text x="203.9" y="91.2" transform="rotate(-90 203.9 91.2)">DB3</text>
<text x="207.4" y="91.2" transform="rotate(-90 207.4 91.2)">DB4</text>
<text x="211" y="91.2" transform="rotate(-90 211 91.2)">DB5</text>
<text x="214.5" y="91.2" transform="rotate(-90 214.5 91.2)">DB6</text>
<text x="218" y="91.2" transform="rotate(-90 218 91.2)">DB7</text>
<text x="221.5" y="91.2" transform="rotate(-90 221.5 91.2)">BLA</text>
<text x="225.1" y="91.2" transform="rotate(-90 225.1 91.2)">BLK</text>
<text x="202.5" y="96.4" transform="rotate(-90 202.5 96.4)">10</text>
<text x="206" y="96.4" transform="rotate(-90 206 96.4)">11</text>
<text x="209.5" y="96.4" transform="rotate(-90 209.5 96.4)">12</text>
<text x="213.1" y="96.4" transform="rotate(-90 213.1 96.4)">13</text>
<text x="216.6" y="96.4" transform="rotate(-90 216.6 96.4)">14</text>
<text x="220.1" y="96.4" transform="rotate(-90 220.1 96.4)">15</text>
<text x="223.7" y="96.4" transform="rotate(-90 223.7 96.4)">16</text>
</g>
<g font-size="2.5" fill="#00f">
<text x="397.7" y="138.5" transform="rotate(-90 397.7 138.5)">A4988 Stepper Motor Driver Carrier</text>
<text x="397.7" y="226.6" transform="rotate(-90 397.7 226.6)">A4988 Stepper Motor Driver Carrier</text>
</g>
<g font-size="1.8" fill="#00f">
<text x="312.2" y="42.5" transform="rotate(-90 312.2 42.5)">VCC</text>
<text x="329.8" y="42.5" transform="rotate(-90 329.8 42.5)">GND</text>
</g>
</svg>
